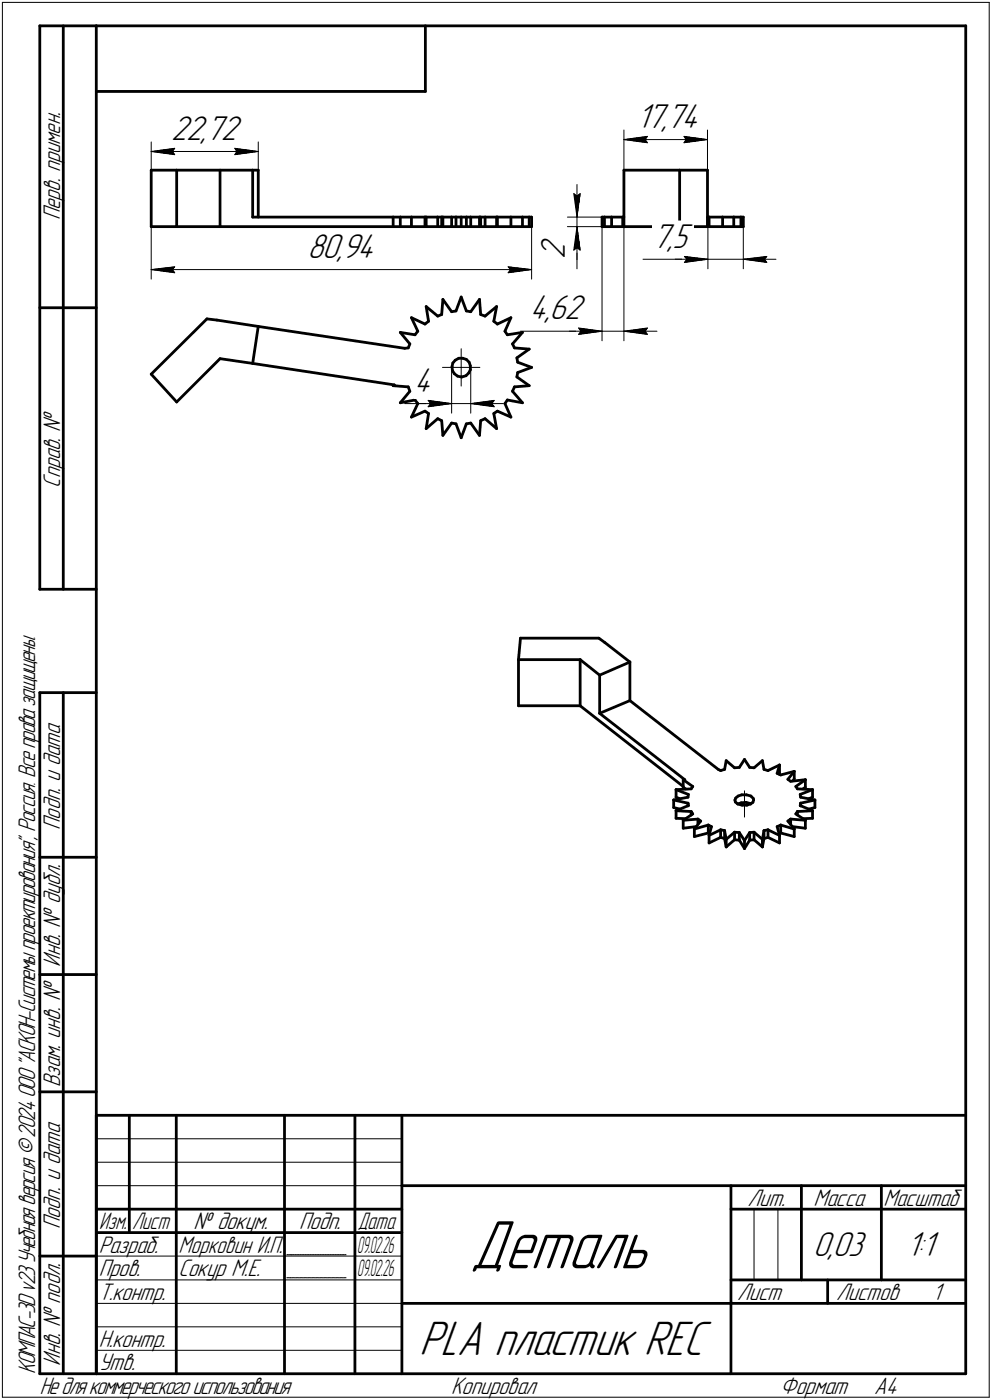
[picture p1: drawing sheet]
<svg xmlns="http://www.w3.org/2000/svg" width="211mm" height="298mm" viewBox="0 0 211 298" stroke-linecap="round" stroke-linejoin="round" font-family="sans-serif">
<g fill="none" stroke="#000" stroke-width=".59">
<path d="M8.5 5.5v120zM8.5 5.5h12zM13.5 5.5v120zM20.5 5.5v287zM20.5 5.5h185zM20.5 19.5h70zM90.5 5.5v14zM205.5 5.5v287zM32.2 36.2v12.1zM32.2 36.2h5.4zM37.6 36.2v12.1zM37.6 36.2h9.2z"/>
<path d="M46.8 36.2v12.1zM46.8 36.2h7zM53.8 36.2h1.1zM53.8 36.2v10zM54.9 36.2v10zM132.8 36.2v12.1zM132.8 36.2h11.8zM144.6 36.2v12.1zM144.6 36.2h5.9zM150.5 36.2v12.1zM32.2 48.3h5.4zM37.6 48.3h9.2z"/>
<path d="M46.8 48.3h36.9zM53.8 46.2h29.9zM83.7 48.3h1.5zM83.7 46.2h1.5zM83.7 46.2v2.1zM85.2 46.2v2.1zM85.2 48.3h2.3zM85.2 46.2h2.3zM87.5 46.2v2.1zM87.5 48.3h2.9zM87.5 46.2h2.9zM90.4 48.3h.3z"/>
<path d="M90.4 46.2h.3zM90.4 46.2v2.1zM90.7 46.2h2.4zM90.7 48.3h2.4zM90.7 46.2v2.1zM93.1 46.2v2.1zM93.1 46.2h.9zM93.1 48.3h.9zM94 48.3h.2zM94 46.2h.2zM94 46.2v2.1zM94.2 46.2v2.1z"/>
<path d="M94.2 48.3h1.9zM94.2 46.2h1.9zM96.1 48.3h.9zM96.1 46.2h.9zM96.1 46.2v2.1zM97 48.3h1.1zM97 46.2v2.1zM97 46.2h1.1zM98.1 46.2v2.1zM98.1 46.2h1.1zM98.1 48.3h1.1zM99.2 46.2h1z"/>
<path d="M99.2 46.2v2.1zM99.2 48.3h1zM100.2 48.3h1.8zM100.2 46.2v2.1zM100.2 46.2h1.8zM102 48.3h.3zM102 46.2v2.1zM102 46.2h.3zM102.3 46.2v2.1zM102.3 46.2h.9zM102.3 48.3h.9zM103.2 46.2h2.5z"/>
<path d="M103.2 46.2v2.1zM103.2 48.3h2.5zM105.7 46.2h.1zM105.7 48.3h.1zM105.7 46.2v2.1zM105.8 46.2v2.1zM105.8 48.3h2.9zM105.8 46.2h2.9zM108.7 48.3h2.5zM108.7 46.2h2.5zM108.7 46.2v2.1zM111.2 46.2h1.4z"/>
<path d="M111.2 46.2v2.1zM111.2 48.3h1.4zM112.6 46.2h.5zM112.6 48.3h.5zM112.6 46.2v2.1zM113.1 46.2v2.1zM128.1 46.2v2.1zM128.1 48.3h.5zM128.1 46.2h.5zM128.6 48.3h1.5zM128.6 46.2v2.1zM128.6 46.2h1.5z"/>
<path d="M130.1 48.3h2.4zM130.1 46.2h2.4zM130.1 46.2v2.1zM132.5 48.3h.3zM132.5 46.2v2.1zM132.5 46.2h.3zM132.8 48.3h11.8zM144.6 48.3h5.9zM150.5 46.2h.1M150.5 48.3h.1M150.6 46.2v2.1zM150.6 48.3h.3z"/>
<path d="M150.6 46.2h.3zM150.9 46.2h2.9zM150.9 48.3h2.9zM150.9 46.2v2.1zM153.8 48.3h2.3zM153.8 46.2v2.1zM153.8 46.2h2.3zM156.1 48.3h1.5zM156.1 46.2h1.5zM156.1 46.2v2.1zM157.6 46.2v2.1zM157.6 48.3h.6z"/>
<path d="M157.6 46.2h.6zM158.2 46.2v2.1zM8.5 65.5h12zM32.2 79.7l11.8-11.8zM32.2 79.7l5.4 5.9zM44 67.9l2.1 .3zM46.1 68.2l8.8 1.3zM46.8 76.4l7 1zM53.8 77.4l30.1 4.6zM54.9 69.5l31.2 4.7zM54.9 69.5l-1.1 7.9zM85.2 70.8l2 2.4z"/>
<path d="M85.2 70.8l3.1 .5zM86.1 74.2l.8-.1zM87.2 73.2l-.3 .9zM87.5 67.6l1.4 2.9zM87.5 67.6l2.9 1.4zM88.9 70.5l-.6 .8zM90.4 69l.8-.6zM90.7 65.3l.5 3.1zM90.7 65.3l2.4 2zM93.1 67.3l.9-.3zM94.2 63.8l1.9 2.6zM94.2 63.8l-.2 3.2z"/>
<path d="M96.1 66.4l.9-.2zM96.2 78.1l.1 .8zM96.3 78.9l.4 .7zM96.4 77.3l-.2 .8zM96.7 79.6l.7 .5zM96.9 76.7l-.5 .6zM96.9 76.7l.7-.4zM97.6 76.3h.9zM98.1 63.2l1.1 3zM98.1 63.2l-1.1 3zM98.5 76.3l.7 .2zM99.2 66.2l1 .2z"/>
<path d="M99.2 76.5l.6 .6zM99.7 79.4l-.6 .6zM99.8 77.1l.3 .8zM100.1 77.9v.8zM100.1 78.7l-.4 .7zM102 63.8l.3 3.2zM102 63.8l-1.8 2.6zM102.3 67l.9 .3zM103.2 67.3l2.5-2zM105.1 68.4l.7 .6zM105.7 65.3l-.6 3.1zM105.8 69l2.9-1.4z"/>
<path d="M107.4 70.5l.5 .8zM107.9 71.3l3.3-.5zM108.7 67.6l-1.3 2.9zM109.1 73.2l.4 .9zM109.5 74.1l3.1 .2zM110 76.2l2.6-1.9zM110 76.2l.2 .9zM110.2 77.1l2.9 1.1zM110.2 79.3l2.9-1.1zM110.2 79.3l-.2 1zM111.2 70.8l-2.1 2.4zM37.6 85.6l9.2-9.2z"/>
<path d="M83.7 82.1l.2-.1zM83.7 82.1l3.2 .3zM85.2 85.8l3.1-.6zM86.9 82.4l.3 .9zM87.2 83.3l-2 2.5zM87.5 88.8l2.9-1.3zM88.3 85.2l.6 .7zM88.9 85.9l-1.4 2.9zM90.4 87.5l.8 .6zM90.7 91.3l2.4-2.1zM91.2 88.1l-.5 3.2zM93.1 89.2l.9 .4z"/>
<path d="M94 89.6l.2 3.1zM96.1 90.1l.9 .2zM96.1 90.1l-1.9 2.6zM97 90.3l1.1 2.9zM97.4 80.1l.7 .2zM98.1 80.3h.2zM98.3 80.3l.8-.3zM99.2 90.3l-1.1 2.9zM99.2 90.3l1-.2zM100.2 90.1l1.8 2.6zM102.3 89.6l.9-.4zM102.3 89.6l-.3 3.1z"/>
<path d="M103.2 89.2l2.5 2.1zM105.1 88.1l.7-.6zM105.1 88.1l.6 3.2zM105.8 87.5l2.9 1.3zM107.4 85.9l1.3 2.9zM107.9 85.2l3.3 .6zM107.9 85.2l-.5 .7zM109.1 83.3l2.1 2.5zM109.5 82.4l3.1-.3zM109.5 82.4l-.4 .9zM110 80.3l2.6 1.8zM8.5 125.5h12z"/>
<path d="M110.7 135.9h16.7zM110.7 135.9l-.4 4.6zM127.4 135.9l1.3 .9zM128.7 136.8l5.3 4.2zM8.5 147.5v145zM8.5 147.5h12zM13.5 147.5v145zM110.3 140.5v9.8zM110.3 150.3h13.1zM110.3 140.5h13.1zM123.4 150.3l22 17.2zM123.4 140.5v9.8z"/>
<path d="M123.4 140.5l4.2 3.3zM127.6 151.9l18.1 14.1zM127.6 143.8l6.4-2.8zM127.6 151.9l6.4-2.7zM127.6 143.8v8.1zM134 149.2l18.8 14.6zM134 141v8.2zM143.3 170.3l3.1-.5zM143.3 170.3v1.7zM143.3 172l1.4 .3zM143.3 170.3l3.1 .7zM143.8 168.1l3.3-.1z"/>
<path d="M143.8 168.1v1.7zM143.8 172.6l3.3 .2zM143.8 174.2l2.1 .1zM143.8 169.8l.9 .3zM143.8 172.6l2.7-1.1zM143.8 168.1l2.7 1.1zM143.8 172.6v1.6zM145.4 167.6l.5 .4zM145.4 166h.3zM145.4 174.7v1.7zM145.4 166l2 1.5zM145.4 166v1.6z"/>
<path d="M145.4 176.4l2.7-.4zM145.4 174.7l2-1.4zM145.4 174.7l3.1-.3zM146.4 171l.1 .5zM146.4 171v.6zM146.5 169.2l-.1 .6zM147.1 172.8v.8zM147.1 172.8l.3 .5zM147.4 167.5l-.3 .5zM147.7 176.5v1.6zM147.7 176.5l3-.8zM147.7 178.1l3-.7z"/>
<path d="M148.5 174.4l.6 .4zM148.5 174.4v1.1zM149.1 174.8l-1.4 1.7zM150.7 175.7l.7 .3zM150.7 175.7v1.7zM150.7 177.4l.3 .1zM150.9 179.5l2.4-1.2zM150.9 177.9v1.6zM150.9 177.9l2.4-1.2zM151.4 176l-.5 1.9zM152.8 163.8l.5 .3zM153.3 176.7v1.6z"/>
<path d="M153.3 176.7l.9 .2zM153.3 178.3l.9 .3zM153.3 164.1l.9-.3zM154.2 176.9l.3 1.8zM154.2 176.9v1.7zM154.2 178.6l.3 1.7zM154.5 178.7l1.8-1.5zM154.5 162l-.3 1.8zM154.5 162l1.8 1.5zM154.5 178.7v1.6zM156.3 177.2v1.6zM156.3 177.2l1 .1z"/>
<path d="M156.3 163.5l1-.1zM156.3 178.8l1 .1zM156.4 170.3l.1 .5zM156.5 170.8l.5 .4zM156.5 169.9l-.1 .4zM156.5 169.9l.6-.4zM157 171.2l.7-.3zM157 171.2l.9 .2zM157.1 169.5l.7-.3zM157.3 177.3v1.6zM157.3 178.9l1.1 1.8zM157.3 177.3l1.1 1.7z"/>
<path d="M157.7 170.9h1zM157.8 169.2h1zM157.9 171.4h1zM158.4 161.7l-1.1 1.7zM158.4 179v1.7zM158.4 161.7l1.1 1.7zM158.7 170.9l1 .2zM158.8 169.2l1 .3zM158.9 171.4l.8-.2zM159.5 163.4l.9 .1zM159.5 178.9l.9-.1zM159.5 177.3l-1.1 1.7z"/>
<path d="M159.5 178.9l-1.1 1.8zM159.5 177.3v1.6zM159.5 177.3l.9-.1zM159.7 171.1l.1 .1zM159.7 171.2l.5-.3zM159.8 169.5l.5 .5zM160.3 170l.1 .3zM160.4 170.3l-.2 .6zM160.4 177.2v1.6zM160.4 178.8l1.8 1.5zM160.4 177.2l1.8 1.5zM160.4 163.5l1.8-1.5z"/>
<path d="M162.2 162l.4 1.8zM162.2 178.7v1.6zM162.6 178.6l.8-.3zM162.6 178.6l-.4 1.7zM162.6 176.9l-.4 1.8zM162.6 176.9v1.7zM162.6 176.9l.8-.2zM162.6 163.8l.8 .3zM163.4 176.7v1.6zM163.4 176.7l2.5 1.2zM163.4 178.3l2.5 1.2zM163.4 164.1l2.5-1.2z"/>
<path d="M165.4 164.7l.7 .3zM165.4 176l.5 1.9zM165.4 176l.7-.3zM165.8 177.5l.3-.1zM165.9 162.9l-.5 1.8zM165.9 164.5l-.1 .3zM165.9 162.9v1.6zM165.9 177.9v1.6zM166.1 175.7v1.7zM166.1 175.7l2.9 .8zM166.1 177.4l2.9 .7zM166.1 165l2.9-.7z"/>
<path d="M167.6 174.8l1.4 1.7zM167.6 165.9l.6 .5zM167.6 174.8l.6-.4zM168.2 174.4l3.2 .3zM168.2 174.4v1.1zM168.2 166.4l3.2-.4zM168.7 176l2.7 .4zM169 164.3v1.6zM169 176.5v1.6zM169 165.9l-.3 .4zM169 164.3l-1.4 1.6zM169.3 167.5l.4 .5z"/>
<path d="M169.3 173.3l2.1 1.4zM169.3 167.5l2.1-1.5zM169.7 172.8v.8zM169.7 172.8l3.2-.2zM169.7 168l3.2 .1zM169.7 172.8l-.4 .5zM170.3 169.2l2.6-1.1zM170.3 169.2v.6zM170.3 171.5l2.6 1.1zM170.3 169.8l3.1 .5zM170.3 171l3.1-.7zM170.3 171v.5z"/>
<path d="M170.3 171v.6zM170.9 168l.5-.4zM170.9 174.3l2-.1zM171.4 166v1.6zM171.4 174.7v1.7zM172 172.3l1.4-.3zM172 170.1l.9-.3zM172.9 172.6v1.6zM172.9 168.1v1.7zM173.4 170.3v1.7zM8.5 182.5h12zM154.5 180.3l1.8-1.5z"/>
<path d="M8.5 207.5h12zM8.5 232.5h12zM20.5 237.5h185zM20.5 237.5v55zM27.5 237.5v25zM37.5 237.5v55zM60.5 237.5v55zM75.5 237.5v55zM85.5 237.5v55zM20.5 257.5h65zM85.5 252.5h120zM155.5 252.5v40z"/>
<path d="M155.5 257.5h15zM170.5 252.5v20zM170.5 257.5h35zM187.5 252.5v20zM8.5 267.5h12zM20.5 262.5h65zM85.5 277.5h70zM155.5 277.5h50zM155.5 272.5h50zM176.1 272.5v5zM8.5 292.5h12zM20.5 292.5h185z"/>
</g>
<g fill="none" stroke="#000" stroke-width=".21">
<path d="M.5 .5v297zM.5 .5h210zM210.5 .5v297zM32.2 30.2v6zM32.2 32.3l5-.7zM32.2 32.3l5 .6zM32.2 32.3h22.7zM36.7 32.3l.5 .6zM37.2 31.6l-.5 .7zM50 32.9l4.9-.6zM50 31.6l.4 .7zM50 31.6l4.9 .7z"/>
<path d="M50.4 32.3l-.4 .6zM54.9 30.2v6zM122.8 39.3v6.9zM132.8 27.7v8.5zM132.8 29.7l5-.7zM132.8 29.7l5 .7zM132.8 29.7h17.7zM137.2 29.7l.6 .7zM137.8 29l-.6 .7zM145.5 30.4l5-.7zM145.5 29l.5 .7zM145.5 29l5 .7z"/>
<path d="M146 29.7l-.5 .7zM150.5 27.7v8.5zM32.2 48.3v11.1zM32.2 57.4l5-.6zM32.2 57.4l5 .7zM32.2 57.4h80.9zM36.7 57.4l.5 .7zM37.2 56.8l-.5 .6zM108.1 58.1l5-.7zM108.1 56.8l.5 .6zM108.1 56.8l5 .6zM108.6 57.4l-.5 .7z"/>
<path d="M113.1 48.3v11.1zM120.7 46.2h7.4zM120.7 48.3h7.4zM122.1 41.2l.7 .5zM122.1 41.2l.7 5zM122.1 53.3l.7-.6zM122.8 48.3v8.9zM122.8 41.7l.6-.5zM122.8 48.3l-.7 5zM122.8 52.7l.6 .6zM122.8 48.3l.6 5zM122.8 48.3v7z"/>
<path d="M122.8 46.2v2.1zM123.4 41.2l-.6 5zM128.1 48.3v24.3zM132.8 48.3v24.3zM136.8 55.2h12.9zM143.7 55.2h6.9zM145.6 54.6l5 .6zM145.6 54.6l.5 .6zM145.6 55.9l5-.7zM146.1 55.2l-.5 .7zM149.7 55.2h.9zM150.6 46.2v11z"/>
<path d="M150.6 55.2h7.6zM158.2 46.2v11zM158.2 55.2l5 .7zM158.2 55.2l5-.6zM158.2 55.2h6.9zM162.6 55.2l.6 .7zM163.2 54.6l-.6 .6zM94.1 78.2h4zM96.1 78.2v9.8zM98.1 78.2h4zM98.1 78.2v4zM98.1 74.3v3.9z"/>
<path d="M100.2 78.2v9.8zM110.7 70.5h16.4zM121.2 70.5h6.9zM123.1 69.8l5 .7zM123.1 69.8l.5 .7zM123.1 71.2l5-.7zM123.6 70.5l-.5 .7zM127.1 70.5h1zM128.1 70.5h4.7zM132.8 70.5l5 .7zM132.8 70.5l5-.7zM132.8 70.5h7z"/>
<path d="M137.2 70.5l.6 .7zM137.8 69.8l-.6 .7zM86.1 85.9h9.1zM89.2 85.9h6.9zM91.1 85.3l5 .6zM91.1 85.3l.5 .6zM91.1 86.6l5-.7zM91.6 85.9l-.5 .7zM95.2 85.9h.9zM96.1 85.9h4.1zM100.2 85.9l5 .7zM100.2 85.9l5-.6z"/>
<path d="M100.2 85.9h6.9zM104.6 85.9l.6 .7zM105.2 85.3l-.6 .6zM158.4 168.4v5.6zM20.5 247.5h65zM20.5 252.5h65zM20.5 242.5h65zM160.4 257.5v15zM165.5 257.5v15zM20.5 267.5h65zM20.5 272.5h65zM20.5 277.5h65z"/>
<path d="M.5 297.5h210zM20.5 282.5h65zM20.5 287.5h65z"/>
</g>
<g fill="#fff" stroke="#fff" stroke-width=".21">
<path d="M65.4 49.3h15.6zM65.4 49.4h15.6zM65.4 49.4h15.6zM65.4 49.5h15.6zM65.4 49.6h15.6zM65.4 49.7h15.6zM65.4 49.8h15.6zM65.4 49.9h15.6zM65.4 50h15.6zM65.4 50h15.6zM65.4 50.1h15.6zM65.4 50.2h15.6zM65.4 50.3h15.6zM65.4 50.4h15.6zM65.4 50.5h15.6zM65.4 50.5h15.6zM65.4 50.6h15.6zM65.4 50.7h15.6zM65.4 50.8h15.6zM65.4 50.9h15.6zM65.4 51h15.6zM65.4 51.1h15.6zM65.4 51.1h15.6zM65.4 51.2h15.6zM65.4 51.3h15.6zM65.4 51.4h15.6zM65.4 51.5h15.6zM65.4 51.6h15.6zM65.4 51.6h15.6zM65.4 51.7h15.6zM65.4 51.8h15.6zM65.4 51.9h15.6zM65.4 52h15.6zM65.4 52.1h15.6zM65.4 52.2h15.6zM65.4 52.2h15.6zM65.4 52.3h15.6zM65.4 52.4h15.6zM65.4 52.5h15.6zM65.4 52.6h15.6zM65.4 52.7h15.6zM65.4 52.7h15.6zM65.4 52.8h15.6zM65.4 52.9h15.6zM65.4 53h15.6zM65.4 53.1h15.6zM65.4 53.2h15.6zM65.4 53.3h15.6zM65.4 53.3h15.6zM65.4 53.4h15.6zM65.4 53.5h15.6zM65.4 53.6h15.6zM65.4 53.7h15.6zM65.4 53.8h15.6zM65.4 53.8h15.6zM65.4 53.9h15.6zM65.4 54h15.6zM65.4 54.1h15.6zM65.4 54.2h15.6zM65.4 54.3h15.6zM65.4 54.4h15.6zM65.4 54.4h15.6zM65.4 54.5h15.6zM65.4 54.6h15.6zM65.4 54.7h15.6zM65.4 54.8h15.6zM65.4 54.9h15.6zM65.4 54.9h15.6zM65.4 55h15.6zM65.4 55.1h15.6zM65.4 55.2h15.6zM65.4 55.3h15.6zM65.4 55.4h15.6zM65.4 55.5h15.6zM65.4 55.5h15.6zM65.4 55.6h15.6zM65.4 55.7h15.6zM65.4 55.8h15.6zM65.4 55.9h15.6zM65.4 56h15.6zM65.4 56h15.6zM65.4 56.1h15.6zM65.4 56.2h15.6zM65.4 56.3h15.6zM65.4 56.4h15.6z"/>
<path d="M37.1 56.3h.6zM36.5 56.4h1.2zM35.8 56.5h1.9zM35.2 56.6h2.5zM34.6 56.6h3.1zM34 56.7h3.7zM33.8 56.8h3.9zM33.5 56.9h4.2zM33.4 57h4.3zM33.1 57.1h4.6zM32.9 57.1h4.8zM32.7 57.2h5zM32.4 57.3h5.3zM32.2 57.4h5.5zM32.4 57.5h5.3zM32.6 57.6h5.1zM32.8 57.7h4.9zM33 57.7h4.7zM33.2 57.8h4.5zM33.4 57.9h4.3zM33.6 58h4.1zM33.8 58.1h3.9zM34 58.2h3.7zM34.6 58.3h3.1zM35.2 58.3h2.5zM35.8 58.4h1.9zM36.5 58.5h1.2zM37.1 58.6h.6z"/>
<path d="M107.6 56.3h.7zM107.6 56.4h1.3zM107.6 56.5h1.9zM107.6 56.6h2.6zM107.6 56.6h3.1zM107.6 56.7h3.7zM107.6 56.8h4zM107.6 56.9h4.2zM107.6 57h4.4zM107.6 57.1h4.7zM107.6 57.1h4.9zM107.6 57.2h5.1zM107.6 57.3h5.3zM107.6 57.4h5.5zM107.6 57.5h5.3zM107.6 57.6h5.2zM107.6 57.7h4.9zM107.6 57.7h4.8zM107.6 57.8h4.6zM107.6 57.9h4.3zM107.6 58h4.2zM107.6 58.1h4zM107.6 58.2h3.7zM107.6 58.3h3.1zM107.6 58.3h2.6zM107.6 58.4h1.9zM107.6 58.5h1.3zM107.6 58.6h.7z"/>
<path d="M36.4 24.1h15.6zM36.4 24.2h15.6zM36.4 24.3h15.6zM36.4 24.4h15.6zM36.4 24.5h15.6zM36.4 24.6h15.6zM36.4 24.6h15.6zM36.4 24.7h15.6zM36.4 24.8h15.6zM36.4 24.9h15.6zM36.4 25h15.6zM36.4 25.1h15.6zM36.4 25.1h15.6zM36.4 25.2h15.6zM36.4 25.3h15.6zM36.4 25.4h15.6zM36.4 25.5h15.6zM36.4 25.6h15.6zM36.4 25.7h15.6zM36.4 25.7h15.6zM36.4 25.8h15.6zM36.4 25.9h15.6zM36.4 26h15.6zM36.4 26.1h15.6zM36.4 26.2h15.6zM36.4 26.2h15.6zM36.4 26.3h15.6zM36.4 26.4h15.6zM36.4 26.5h15.6zM36.4 26.6h15.6zM36.4 26.7h15.6zM36.4 26.8h15.6zM36.4 26.8h15.6zM36.4 26.9h15.6zM36.4 27h15.6zM36.4 27.1h15.6zM36.4 27.2h15.6zM36.4 27.3h15.6zM36.4 27.3h15.6zM36.4 27.4h15.6zM36.4 27.5h15.6zM36.4 27.6h15.6zM36.4 27.7h15.6zM36.4 27.8h15.6zM36.4 27.9h15.6zM36.4 27.9h15.6zM36.4 28h15.6zM36.4 28.1h15.6zM36.4 28.2h15.6zM36.4 28.3h15.6zM36.4 28.4h15.6zM36.4 28.4h15.6zM36.4 28.5h15.6zM36.4 28.6h15.6zM36.4 28.7h15.6zM36.4 28.8h15.6zM36.4 28.9h15.6zM36.4 29h15.6zM36.4 29h15.6zM36.4 29.1h15.6zM36.4 29.2h15.6zM36.4 29.3h15.6zM36.4 29.4h15.6zM36.4 29.5h15.6zM36.4 29.5h15.6zM36.4 29.6h15.6zM36.4 29.7h15.6zM36.4 29.8h15.6zM36.4 29.9h15.6zM36.4 30h15.6zM36.4 30.1h15.6zM36.4 30.1h15.6zM36.4 30.2h15.6zM36.4 30.3h15.6zM36.4 30.4h15.6zM36.4 30.5h15.6zM36.4 30.6h15.6zM36.4 30.6h15.6zM36.4 30.7h15.6zM36.4 30.8h15.6zM36.4 30.9h15.6zM36.4 31h15.6zM36.4 31.1h15.6zM36.4 31.2h15.6z"/>
<path d="M37.1 31.1h.6zM36.5 31.2h1.2zM35.8 31.2h1.9zM35.2 31.3h2.5zM34.6 31.4h3.1zM34 31.5h3.7zM33.8 31.6h3.9zM33.6 31.7h4.1zM33.4 31.7h4.3zM33.2 31.8h4.5zM33 31.9h4.7zM32.8 32h4.9zM32.6 32.1h5.1zM32.4 32.2h5.3zM32.2 32.3h5.5zM32.4 32.3h5.3zM32.6 32.4h5.1zM32.8 32.5h4.9zM33 32.6h4.7zM33.2 32.7h4.5zM33.4 32.8h4.3zM33.6 32.9h4.1zM33.8 32.9h3.9zM34 33h3.7zM34.7 33.1h3zM35.5 33.2h2.2zM36.2 33.3h1.5zM37 33.4h.7z"/>
<path d="M49.4 31.1h.7zM49.4 31.2h1.3zM49.4 31.2h1.9zM49.4 31.3h2.6zM49.4 31.4h3.2zM49.4 31.5h3.8zM49.4 31.6h4zM49.4 31.7h4.2zM49.4 31.7h4.4zM49.4 31.8h4.6zM49.4 31.9h4.8zM49.4 32h5zM49.4 32.1h5.2zM49.4 32.2h5.4zM49.4 32.3h5.5zM49.4 32.3h5.4zM49.4 32.4h5.2zM49.4 32.5h5zM49.4 32.6h4.8zM49.4 32.7h4.6zM49.4 32.8h4.4zM49.4 32.9h4.2zM49.4 32.9h4zM49.4 33h3.8zM49.4 33.1h3.1zM49.4 33.2h2.3zM49.4 33.3h1.6zM49.4 33.4h.8z"/>
<path d="M88.1 77.8h5zM88.1 77.9h5zM88.1 78h5zM88.1 78.1h5zM88.1 78.1h5zM88.1 78.2h5zM88.1 78.3h5zM88.1 78.4h5zM88.1 78.5h5zM88.1 78.6h5zM88.1 78.7h5zM88.1 78.7h5zM88.1 78.8h5zM88.1 78.9h5zM88.1 79h5zM88.1 79.1h5zM88.1 79.2h5zM88.1 79.2h5zM88.1 79.3h5zM88.1 79.4h5zM88.1 79.5h5zM88.1 79.6h5zM88.1 79.7h5zM88.1 79.8h5zM88.1 79.8h5zM88.1 79.9h5zM88.1 80h5zM88.1 80.1h5zM88.1 80.2h5zM88.1 80.3h5zM88.1 80.3h5zM88.1 80.4h5zM88.1 80.5h5zM88.1 80.6h5zM88.1 80.7h5zM88.1 80.8h5zM88.1 80.9h5zM88.1 80.9h5zM88.1 81h5zM88.1 81.1h5zM88.1 81.2h5zM88.1 81.3h5zM88.1 81.4h5zM88.1 81.4h5zM88.1 81.5h5zM88.1 81.6h5zM88.1 81.7h5zM88.1 81.8h5zM88.1 81.9h5zM88.1 82h5zM88.1 82h5zM88.1 82.1h5zM88.1 82.2h5zM88.1 82.3h5zM88.1 82.4h5zM88.1 82.5h5zM88.1 82.5h5zM88.1 82.6h5zM88.1 82.7h5zM88.1 82.8h5zM88.1 82.9h5zM88.1 83h5zM88.1 83.1h5zM88.1 83.1h5zM88.1 83.2h5zM88.1 83.3h5zM88.1 83.4h5zM88.1 83.5h5zM88.1 83.6h5zM88.1 83.7h5zM88.1 83.7h5zM88.1 83.8h5zM88.1 83.9h5zM88.1 84h5zM88.1 84.1h5zM88.1 84.2h5zM88.1 84.2h5zM88.1 84.3h5zM88.1 84.4h5zM88.1 84.5h5zM88.1 84.6h5zM88.1 84.7h5zM88.1 84.8h5zM88.1 84.8h5z"/>
<path d="M90.7 84.8h.7zM90.7 84.9h1.5zM90.7 85h2.2zM90.7 85.1h2.9zM90.7 85.2h3.6zM90.7 85.3h3.9zM90.7 85.3h4zM90.7 85.4h4.2zM90.7 85.5h4.5zM90.7 85.6h4.6zM90.7 85.7h4.8zM90.7 85.8h5.1zM90.7 85.9h5.2zM90.7 85.9h5.4zM90.7 86h5.2zM90.7 86.1h5.1zM90.7 86.2h4.8zM90.7 86.3h4.6zM90.7 86.4h4.5zM90.7 86.4h4.2zM90.7 86.5h4zM90.7 86.6h3.9zM90.7 86.7h3.6zM90.7 86.8h3zM90.7 86.9h2.4zM90.7 87h1.8zM90.7 87h1.2zM90.7 87.1h.7z"/>
<path d="M105 84.8h.7zM104.2 84.9h1.5zM103.5 85h2.2zM102.7 85.1h3zM101.9 85.2h3.8zM101.8 85.3h3.9zM101.6 85.3h4.1zM101.3 85.4h4.4zM101.2 85.5h4.5zM101 85.6h4.7zM100.8 85.7h4.9zM100.6 85.8h5.1zM100.4 85.9h5.3zM100.2 85.9h5.5zM100.4 86h5.3zM100.6 86.1h5.1zM100.8 86.2h4.9zM101 86.3h4.7zM101.2 86.4h4.5zM101.3 86.4h4.4zM101.6 86.5h4.1zM101.8 86.6h3.9zM101.9 86.7h3.8zM102.6 86.8h3.1zM103.2 86.9h2.5zM103.8 87h1.9zM104.5 87h1.2zM105.1 87.1h.6z"/>
<path d="M135.5 21.6h14.5zM135.5 21.7h14.5zM135.5 21.8h14.5zM135.5 21.8h14.5zM135.5 21.9h14.5zM135.5 22h14.5zM135.5 22.1h14.5zM135.5 22.2h14.5zM135.5 22.3h14.5zM135.5 22.4h14.5zM135.5 22.4h14.5zM135.5 22.5h14.5zM135.5 22.6h14.5zM135.5 22.7h14.5zM135.5 22.8h14.5zM135.5 22.9h14.5zM135.5 22.9h14.5zM135.5 23h14.5zM135.5 23.1h14.5zM135.5 23.2h14.5zM135.5 23.3h14.5zM135.5 23.4h14.5zM135.5 23.5h14.5zM135.5 23.5h14.5zM135.5 23.6h14.5zM135.5 23.7h14.5zM135.5 23.8h14.5zM135.5 23.9h14.5zM135.5 24h14.5zM135.5 24h14.5zM135.5 24.1h14.5zM135.5 24.2h14.5zM135.5 24.3h14.5zM135.5 24.4h14.5zM135.5 24.5h14.5zM135.5 24.6h14.5zM135.5 24.6h14.5zM135.5 24.7h14.5zM135.5 24.8h14.5zM135.5 24.9h14.5zM135.5 25h14.5zM135.5 25.1h14.5zM135.5 25.1h14.5zM135.5 25.2h14.5zM135.5 25.3h14.5zM135.5 25.4h14.5zM135.5 25.5h14.5zM135.5 25.6h14.5zM135.5 25.7h14.5zM135.5 25.7h14.5zM135.5 25.8h14.5zM135.5 25.9h14.5zM135.5 26h14.5zM135.5 26.1h14.5zM135.5 26.2h14.5zM135.5 26.2h14.5zM135.5 26.3h14.5zM135.5 26.4h14.5zM135.5 26.5h14.5zM135.5 26.6h14.5zM135.5 26.7h14.5zM135.5 26.8h14.5zM135.5 26.8h14.5zM135.5 26.9h14.5zM135.5 27h14.5zM135.5 27.1h14.5zM135.5 27.2h14.5zM135.5 27.3h14.5zM135.5 27.3h14.5zM135.5 27.4h14.5zM135.5 27.5h14.5zM135.5 27.6h14.5zM135.5 27.7h14.5zM135.5 27.8h14.5zM135.5 27.9h14.5zM135.5 27.9h14.5zM135.5 28h14.5zM135.5 28.1h14.5zM135.5 28.2h14.5zM135.5 28.3h14.5zM135.5 28.4h14.5zM135.5 28.4h14.5zM135.5 28.5h14.5zM135.5 28.6h14.5z"/>
<path d="M137.6 28.6h.7zM136.8 28.7h1.5zM136.1 28.8h2.2zM135.3 28.9h3zM134.5 29h3.8zM134.4 29h3.9zM134.2 29.1h4.1zM133.9 29.2h4.4zM133.8 29.3h4.5zM133.6 29.4h4.7zM133.3 29.5h5zM133.2 29.5h5.1zM133 29.6h5.3zM132.8 29.7h5.5zM133 29.8h5.3zM133.2 29.9h5.1zM133.3 30h5zM133.6 30.1h4.7zM133.8 30.1h4.5zM133.9 30.2h4.4zM134.2 30.3h4.1zM134.4 30.4h3.9zM134.5 30.5h3.8zM135.2 30.6h3.1zM135.8 30.6h2.5zM136.4 30.7h1.9zM137.1 30.8h1.2zM137.7 30.9h.6z"/>
<path d="M145 28.6h.8zM145 28.7h1.6zM145 28.8h2.2zM145 28.9h3zM145 29h3.7zM145 29h3.9zM145 29.1h4.1zM145 29.2h4.4zM145 29.3h4.5zM145 29.4h4.8zM145 29.5h4.9zM145 29.5h5.2zM145 29.6h5.4zM145 29.7h5.5zM145 29.8h5.4zM145 29.9h5.2zM145 30h4.9zM145 30.1h4.8zM145 30.1h4.5zM145 30.2h4.4zM145 30.3h4.1zM145 30.4h3.9zM145 30.5h3.7zM145 30.6h3.1zM145 30.6h2.5zM145 30.7h1.9zM145 30.8h1.3zM145 30.9h.7z"/>
<path d="M114.6 50.2h7.2zM114.6 50.3h7.2zM114.6 50.4h7.2zM114.6 50.5h7.2zM114.6 50.5h7.2zM114.6 50.6h7.2zM114.6 50.7h7.2zM114.6 50.8h7.2zM114.6 50.9h7.2zM114.6 51h7.2zM114.6 51.1h7.2zM114.6 51.1h7.2zM114.6 51.2h7.2zM114.6 51.3h7.2zM114.6 51.4h7.2zM114.6 51.5h7.2zM114.6 51.6h7.2zM114.6 51.6h7.2zM114.6 51.7h7.2zM114.6 51.8h7.2zM114.6 51.9h7.2zM114.6 52h7.2zM114.6 52.1h7.2zM114.6 52.2h7.2zM114.6 52.2h7.2zM114.6 52.3h7.2zM114.6 52.4h7.2zM114.6 52.5h7.2zM114.6 52.6h7.2zM114.6 52.7h7.2zM114.6 52.7h7.2zM114.6 52.8h7.2zM114.6 52.9h7.2zM114.6 53h7.2zM114.6 53.1h7.2zM114.6 53.2h7.2zM114.6 53.3h7.2zM114.6 53.3h7.2zM114.6 53.4h7.2zM114.6 53.5h7.2zM114.6 53.6h7.2zM114.6 53.7h7.2zM114.6 53.8h7.2zM114.6 53.8h7.2zM114.6 53.9h7.2zM114.6 54h7.2zM114.6 54.1h7.2zM114.6 54.2h7.2zM114.6 54.3h7.2zM114.6 54.4h7.2zM114.6 54.4h7.2zM114.6 54.5h7.2zM114.6 54.6h7.2zM114.6 54.7h7.2zM114.6 54.8h7.2zM114.6 54.9h7.2zM114.6 54.9h7.2zM114.6 55h7.2zM114.6 55.1h7.2z"/>
<path d="M121.5 40.7h2.5zM121.6 40.8h2.4zM121.6 40.9h2.4zM121.6 41h2.4zM121.6 41.1h2.4zM121.6 41.1h2.4zM121.6 41.2h2.4zM121.6 41.3h2.4zM121.7 41.4h2.3zM121.7 41.5h2.2zM121.7 41.6h2.2zM121.7 41.7h2.2zM121.7 41.7h2.2zM121.7 41.8h2.2zM121.7 41.9h2.2zM121.8 42h2.1zM121.8 42.1h2.1zM121.8 42.2h2.1zM121.8 42.2h2zM121.8 42.3h2zM121.8 42.4h2zM121.8 42.5h2zM121.8 42.6h2zM121.8 42.7h2zM121.8 42.8h2zM121.8 42.8h2zM121.8 42.9h2zM121.8 43h1.9zM121.8 43.1h1.9zM121.8 43.2h1.9zM121.9 43.3h1.8zM121.9 43.3h1.8zM121.9 43.4h1.8zM121.9 43.5h1.8zM121.9 43.6h1.8zM121.9 43.7h1.8zM121.9 43.8h1.7zM122 43.9h1.6zM122 43.9h1.6zM122 44h1.6zM122 44.1h1.6zM122 44.2h1.6zM122 44.3h1.6zM122 44.4h1.6zM122 44.4h1.5zM122.1 44.5h1.4zM122.1 44.6h1.4zM122.2 44.7h1.2zM122.2 44.8h1.2zM122.3 44.9h1.1zM122.3 45h1.1zM122.3 45h1zM122.3 45.1h1zM122.3 45.2h1zM122.4 45.3h.8zM122.4 45.4h.8zM122.5 45.5h.6zM122.5 45.6h.6zM122.5 45.6h.5zM122.6 45.7h.4zM122.6 45.8h.4zM122.7 45.9h.2zM122.7 46h.2z"/>
<path d="M122.7 48.5h.2zM122.7 48.6h.2zM122.6 48.7h.4zM122.6 48.8h.4zM122.5 48.9h.5zM122.5 48.9h.6zM122.5 49h.6zM122.4 49.1h.8zM122.4 49.2h.8zM122.3 49.3h1zM122.3 49.4h1zM122.3 49.4h1zM122.3 49.5h1.1zM122.3 49.6h1.1zM122.2 49.7h1.2zM122.2 49.8h1.2zM122.1 49.9h1.4zM122.1 50h1.4zM122 50h1.5zM122 50.1h1.6zM122 50.2h1.6zM122 50.3h1.6zM122 50.4h1.6zM122 50.5h1.6zM122 50.5h1.6zM122 50.6h1.6zM121.9 50.7h1.7zM121.9 50.8h1.8zM121.9 50.9h1.8zM121.9 51h1.8zM121.9 51.1h1.8zM121.9 51.1h1.8zM121.9 51.2h1.8zM121.8 51.3h1.9zM121.8 51.4h1.9zM121.8 51.5h1.9zM121.8 51.6h2zM121.8 51.6h2zM121.8 51.7h2zM121.8 51.8h2zM121.8 51.9h2zM121.8 52h2zM121.8 52.1h2zM121.8 52.2h2zM121.8 52.2h2zM121.8 52.3h2.1zM121.8 52.4h2.1zM121.8 52.5h2.1zM121.7 52.6h2.2zM121.7 52.7h2.2zM121.7 52.7h2.2zM121.7 52.8h2.2zM121.7 52.9h2.2zM121.7 53h2.2zM121.7 53.1h2.3zM121.6 53.2h2.4zM121.6 53.3h2.4zM121.6 53.3h2.4zM121.6 53.4h2.4zM121.6 53.5h2.4zM121.6 53.6h2.4zM121.6 53.7h2.4z"/>
<path d="M138.9 47.1h8.8zM138.9 47.2h8.8zM138.9 47.2h8.8zM138.9 47.3h8.8zM138.9 47.4h8.8zM138.9 47.5h8.8zM138.9 47.6h8.8zM138.9 47.7h8.8zM138.9 47.8h8.8zM138.9 47.8h8.8zM138.9 47.9h8.8zM138.9 48h8.8zM138.9 48.1h8.8zM138.9 48.2h8.8zM138.9 48.3h8.8zM138.9 48.3h8.8zM138.9 48.4h8.8zM138.9 48.5h8.8zM138.9 48.6h8.8zM138.9 48.7h8.8zM138.9 48.8h8.8zM138.9 48.9h8.8zM138.9 48.9h8.8zM138.9 49h8.8zM138.9 49.1h8.8zM138.9 49.2h8.8zM138.9 49.3h8.8zM138.9 49.4h8.8zM138.9 49.4h8.8zM138.9 49.5h8.8zM138.9 49.6h8.8zM138.9 49.7h8.8zM138.9 49.8h8.8zM138.9 49.9h8.8zM138.9 50h8.8zM138.9 50h8.8zM138.9 50.1h8.8zM138.9 50.2h8.8zM138.9 50.3h8.8zM138.9 50.4h8.8zM138.9 50.5h8.8zM138.9 50.5h8.8zM138.9 50.6h8.8zM138.9 50.7h8.8zM138.9 50.8h8.8zM138.9 50.9h8.8zM138.9 51h8.8zM138.9 51.1h8.8zM138.9 51.1h8.8zM138.9 51.2h8.8zM138.9 51.3h8.8zM138.9 51.4h8.8zM138.9 51.5h8.8zM138.9 51.6h8.8zM138.9 51.6h8.8zM138.9 51.7h8.8zM138.9 51.8h8.8zM138.9 51.9h8.8zM138.9 52h8.8zM138.9 52.1h8.8zM138.9 52.2h8.8zM138.9 52.2h8.8zM138.9 52.3h8.8zM138.9 52.4h8.8zM138.9 52.5h8.8zM138.9 52.6h8.8zM138.9 52.7h8.8zM138.9 52.7h8.8zM138.9 52.8h8.8zM138.9 52.9h8.8zM138.9 53h8.8zM138.9 53.1h8.8zM138.9 53.2h8.8zM138.9 53.3h8.8zM138.9 53.3h8.8zM138.9 53.4h8.8zM138.9 53.5h8.8zM138.9 53.6h8.8zM138.9 53.7h8.8zM138.9 53.8h8.8zM138.9 53.8h8.8zM138.9 53.9h8.8zM138.9 54h8.8zM138.9 54.1h8.8zM138.9 54.2h8.8z"/>
<path d="M145.1 54.1h.7zM145.1 54.2h1.3zM145.1 54.3h1.9zM145.1 54.4h2.6zM145.1 54.4h3.2zM145.1 54.5h3.7zM145.1 54.6h4zM145.1 54.7h4.3zM145.1 54.8h4.4zM145.1 54.9h4.7zM145.1 54.9h4.9zM145.1 55h5.1zM145.1 55.1h5.4zM145.1 55.2h5.5zM145.1 55.3h5.4zM145.1 55.4h5.2zM145.1 55.5h4.9zM145.1 55.5h4.8zM145.1 55.6h4.6zM145.1 55.7h4.3zM145.1 55.8h4.2zM145.1 55.9h4zM145.1 56h3.7zM145.1 56h3.2zM145.1 56.1h2.6zM145.1 56.2h1.9zM145.1 56.3h1.3zM145.1 56.4h.7z"/>
<path d="M163.1 54.1h.6zM162.5 54.2h1.2zM161.8 54.3h1.9zM161.2 54.4h2.5zM160.6 54.4h3.1zM159.9 54.5h3.8zM159.8 54.6h3.9zM159.5 54.7h4.2zM159.3 54.8h4.4zM159.1 54.9h4.6zM158.8 54.9h4.9zM158.7 55h5zM158.4 55.1h5.3zM158.2 55.2h5.5zM158.4 55.3h5.3zM158.6 55.4h5.1zM158.7 55.5h5zM159 55.5h4.7zM159.2 55.6h4.5zM159.3 55.7h4.4zM159.6 55.8h4.1zM159.8 55.9h3.9zM159.9 56h3.8zM160.6 56h3.1zM161.2 56.1h2.5zM161.8 56.2h1.9zM162.5 56.3h1.2zM163.1 56.4h.6z"/>
<path d="M112.7 62.4h12.4zM112.7 62.5h12.4zM112.7 62.6h12.4zM112.7 62.7h12.4zM112.7 62.7h12.4zM112.7 62.8h12.4zM112.7 62.9h12.4zM112.7 63h12.4zM112.7 63.1h12.4zM112.7 63.2h12.4zM112.7 63.2h12.4zM112.7 63.3h12.4zM112.7 63.4h12.4zM112.7 63.5h12.4zM112.7 63.6h12.4zM112.7 63.7h12.4zM112.7 63.8h12.4zM112.7 63.8h12.4zM112.7 63.9h12.4zM112.7 64h12.4zM112.7 64.1h12.4zM112.7 64.2h12.4zM112.7 64.3h12.4zM112.7 64.3h12.4zM112.7 64.4h12.4zM112.7 64.5h12.4zM112.7 64.6h12.4zM112.7 64.7h12.4zM112.7 64.8h12.4zM112.7 64.9h12.4zM112.7 64.9h12.4zM112.7 65h12.4zM112.7 65.1h12.4zM112.7 65.2h12.4zM112.7 65.3h12.4zM112.7 65.4h12.4zM112.7 65.4h12.4zM112.7 65.5h12.4zM112.7 65.6h12.4zM112.7 65.7h12.4zM112.7 65.8h12.4zM112.7 65.9h12.4zM112.7 66h12.4zM112.7 66h12.4zM112.7 66.1h12.4zM112.7 66.2h12.4zM112.7 66.3h12.4zM112.7 66.4h12.4zM112.7 66.5h12.4zM112.7 66.5h12.4zM112.7 66.6h12.4zM112.7 66.7h12.4zM112.7 66.8h12.4zM112.7 66.9h12.4zM112.7 67h12.4zM112.7 67.1h12.4zM112.7 67.1h12.4zM112.7 67.2h12.4zM112.7 67.3h12.4zM112.7 67.4h12.4zM112.7 67.5h12.4zM112.7 67.6h12.4zM112.7 67.6h12.4zM112.7 67.7h12.4zM112.7 67.8h12.4zM112.7 67.9h12.4zM112.7 68h12.4zM112.7 68.1h12.4zM112.7 68.2h12.4zM112.7 68.2h12.4zM112.7 68.3h12.4zM112.7 68.4h12.4zM112.7 68.5h12.4zM112.7 68.6h12.4zM112.7 68.7h12.4zM112.7 68.7h12.4zM112.7 68.8h12.4zM112.7 68.9h12.4zM112.7 69h12.4zM112.7 69.1h12.4zM112.7 69.2h12.4zM112.7 69.3h12.4zM112.7 69.3h12.4zM112.7 69.4h12.4z"/>
<path d="M122.6 69.4h.8zM122.6 69.5h1.5zM122.6 69.6h2.3zM122.6 69.7h3zM122.6 69.8h3.7zM122.6 69.8h4zM122.6 69.9h4.1zM122.6 70h4.3zM122.6 70.1h4.6zM122.6 70.2h4.7zM122.6 70.3h4.9zM122.6 70.4h5.2zM122.6 70.4h5.3zM122.6 70.5h5.5zM122.6 70.6h5.3zM122.6 70.7h5.2zM122.6 70.8h4.9zM122.6 70.9h4.7zM122.6 71h4.6zM122.6 71h4.3zM122.6 71.1h4.1zM122.6 71.2h4zM122.6 71.3h3.7zM122.6 71.4h3.1zM122.6 71.5h2.5zM122.6 71.5h1.9zM122.6 71.6h1.3zM122.6 71.7h.7z"/>
<path d="M137.6 69.4h.7zM136.8 69.5h1.5zM136.1 69.6h2.2zM135.3 69.7h3zM134.5 69.8h3.8zM134.4 69.8h3.9zM134.2 69.9h4.1zM133.9 70h4.4zM133.8 70.1h4.5zM133.6 70.2h4.7zM133.3 70.3h5zM133.2 70.4h5.1zM133 70.4h5.3zM132.8 70.5h5.5zM133 70.6h5.3zM133.2 70.7h5.1zM133.3 70.8h5zM133.6 70.9h4.7zM133.8 71h4.5zM133.9 71h4.4zM134.2 71.1h4.1zM134.4 71.2h3.9zM134.5 71.3h3.8zM135.2 71.4h3.1zM135.8 71.5h2.5zM136.4 71.5h1.9zM137.1 71.6h1.2zM137.7 71.7h.6z"/>
</g>
<g fill="#000" stroke="#000" stroke-width=".21">
<path d="M32.2 32.3h4.5zM32.9 32.3h3.8zM33.4 32.4h3.4zM34.1 32.5h2.8zM34.7 32.6h2.2zM35.3 32.7h1.7zM36 32.8h1.1zM36.6 32.9h.6z"/>
<path d="M36.6 31.7h.6zM36 31.7h1.1zM35.3 31.8h1.7zM34.7 31.9h2.2zM34.1 32h2.8zM33.4 32.1h3.4zM32.9 32.2h3.8z"/>
<path d="M50 31.7h.6zM50.1 31.7h1.1zM50.1 31.8h1.8zM50.2 31.9h2.3zM50.3 32h2.8zM50.3 32.1h3.5zM50.4 32.2h4z"/>
<path d="M50.4 32.3h4.5zM50.4 32.3h4zM50.3 32.4h3.5zM50.3 32.5h2.8zM50.2 32.6h2.3zM50.1 32.7h1.8zM50.1 32.8h1.1zM50 32.9h.6z"/>
<path d="M132.8 29.7h4.4zM133.4 29.8h3.9zM134 29.9h3.4zM134.7 30h2.8zM135.3 30.1h2.2zM135.9 30.1h1.7zM136.6 30.2h1.1zM137.2 30.3h.6z"/>
<path d="M137.2 29.1h.6zM136.6 29.2h1.1zM135.9 29.3h1.7zM135.3 29.4h2.2zM134.7 29.5h2.8zM134 29.5h3.4zM133.4 29.6h3.9z"/>
<path d="M145.6 29.1h.6zM145.7 29.2h1.1zM145.7 29.3h1.8zM145.8 29.4h2.3zM145.9 29.5h2.8zM145.9 29.5h3.5zM146 29.6h3.9z"/>
<path d="M146 29.7h4.5zM146 29.8h3.9zM145.9 29.9h3.5zM145.9 30h2.8zM145.8 30.1h2.3zM145.7 30.1h1.8zM145.7 30.2h1.1zM145.6 30.3h.6z"/>
<path d="M32.2 57.4h4.5zM32.9 57.5h3.8zM33.4 57.6h3.4zM34.1 57.7h2.8zM34.7 57.7h2.2zM35.3 57.8h1.7zM36 57.9h1.1zM36.6 58h.6z"/>
<path d="M36.5 56.9h.7zM35.8 57h1.3zM35.1 57.1h1.9zM34.4 57.1h2.5zM33.6 57.2h3.2zM32.9 57.3h3.8z"/>
<path d="M108.2 56.9h.7zM108.3 57h1.3zM108.4 57.1h1.9zM108.5 57.1h2.5zM108.5 57.2h3.3zM108.6 57.3h3.8z"/>
<path d="M108.6 57.4h4.5zM108.6 57.5h3.9zM108.5 57.6h3.4zM108.5 57.7h2.8zM108.4 57.7h2.3zM108.4 57.8h1.7zM108.3 57.9h1.1zM108.2 58h.6z"/>
<path d="M122.2 41.4h.1zM122.2 41.5h.2zM122.2 41.6h.4zM122.2 41.7h.5zM122.2 41.7h.6zM122.2 41.8h.6zM122.3 41.9h.5zM122.3 42h.5zM122.3 42.1h.5zM122.3 42.2h.5zM122.3 42.2h.5zM122.3 42.3h.5zM122.3 42.4h.5zM122.3 42.5h.5zM122.3 42.6h.5zM122.3 42.7h.5zM122.3 42.8h.5zM122.3 42.8h.5zM122.3 42.9h.5zM122.3 43h.5zM122.3 43.1h.5zM122.4 43.2h.4zM122.4 43.3h.4zM122.4 43.3h.4zM122.4 43.4h.4zM122.4 43.5h.4zM122.4 43.6h.4zM122.4 43.7h.4zM122.5 43.8h.3zM122.5 43.9h.3zM122.5 43.9h.3zM122.5 44h.3zM122.5 44.1h.3zM122.5 44.2h.3zM122.5 44.3h.3zM122.6 44.4h.2zM122.6 44.4h.2zM122.6 44.5h.2zM122.6 44.6h.2zM122.6 44.7h.2zM122.6 44.8h.2zM122.6 44.9h.2zM122.6 45h.2z"/>
<path d="M122.6 49.5h.2zM122.6 49.6h.2zM122.6 49.7h.2zM122.6 49.8h.2zM122.6 49.9h.2zM122.6 50h.2zM122.6 50h.2zM122.6 50.1h.2zM122.5 50.2h.3zM122.5 50.3h.3zM122.5 50.4h.3zM122.5 50.5h.3zM122.5 50.5h.3zM122.5 50.6h.3zM122.5 50.7h.3zM122.4 50.8h.4zM122.4 50.9h.4zM122.4 51h.4zM122.4 51.1h.4zM122.4 51.1h.4zM122.4 51.2h.4zM122.4 51.3h.4zM122.3 51.4h.5zM122.3 51.5h.5zM122.3 51.6h.5zM122.3 51.6h.5zM122.3 51.7h.5zM122.3 51.8h.5zM122.3 51.9h.5zM122.3 52h.5zM122.3 52.1h.5zM122.3 52.2h.5zM122.3 52.2h.5zM122.3 52.3h.5zM122.3 52.4h.5zM122.3 52.5h.5zM122.3 52.6h.5zM122.2 52.7h.6zM122.2 52.7h.6zM122.2 52.8h.5zM122.2 52.9h.4zM122.2 53h.2zM122.2 53.1h.1z"/>
<path d="M122.8 48.9h.1zM122.8 49h.1zM122.8 49.1h.1zM122.8 49.2h.1zM122.8 49.3h.1zM122.8 49.4h.1zM122.8 49.4h.1zM122.8 49.5h.2zM122.8 49.6h.2zM122.8 49.7h.2zM122.8 49.8h.2zM122.8 49.9h.2zM122.8 50h.2zM122.8 50h.2zM122.8 50.1h.2zM122.8 50.2h.3zM122.8 50.3h.3zM122.8 50.4h.3zM122.8 50.5h.3zM122.8 50.5h.3zM122.8 50.6h.3zM122.8 50.7h.3zM122.8 50.8h.4zM122.8 50.9h.4zM122.8 51h.4zM122.8 51.1h.4zM122.8 51.1h.4zM122.8 51.2h.4zM122.8 51.3h.4zM122.8 51.4h.5zM122.8 51.5h.5zM122.8 51.6h.5zM122.8 51.6h.5zM122.8 51.7h.5zM122.8 51.8h.5zM122.8 51.9h.5zM122.8 52h.5zM122.8 52.1h.6zM122.8 52.2h.6zM122.8 52.2h.6zM122.8 52.3h.6zM122.8 52.4h.6zM122.8 52.5h.6zM122.8 52.6h.6zM122.8 52.7h.6zM122.8 52.7h.6zM122.9 52.8h.5zM123 52.9h.4zM123.1 53h.3zM123.3 53.1h.1z"/>
<path d="M123.3 41.4h.1zM123.1 41.5h.3zM123 41.6h.4zM122.9 41.7h.5zM122.8 41.7h.6zM122.8 41.8h.6zM122.8 41.9h.6zM122.8 42h.6zM122.8 42.1h.6zM122.8 42.2h.6zM122.8 42.2h.6zM122.8 42.3h.6zM122.8 42.4h.6zM122.8 42.5h.5zM122.8 42.6h.5zM122.8 42.7h.5zM122.8 42.8h.5zM122.8 42.8h.5zM122.8 42.9h.5zM122.8 43h.5zM122.8 43.1h.5zM122.8 43.2h.4zM122.8 43.3h.4zM122.8 43.3h.4zM122.8 43.4h.4zM122.8 43.5h.4zM122.8 43.6h.4zM122.8 43.7h.4zM122.8 43.8h.3zM122.8 43.9h.3zM122.8 43.9h.3zM122.8 44h.3zM122.8 44.1h.3zM122.8 44.2h.3zM122.8 44.3h.3zM122.8 44.4h.2zM122.8 44.4h.2zM122.8 44.5h.2zM122.8 44.6h.2zM122.8 44.7h.2zM122.8 44.8h.2zM122.8 44.9h.2zM122.8 45h.2zM122.8 45h.1zM122.8 45.1h.1zM122.8 45.2h.1zM122.8 45.3h.1zM122.8 45.4h.1zM122.8 45.5h.1zM122.8 45.6h.1z"/>
<path d="M145.7 54.7h.7zM145.8 54.8h1.3zM145.9 54.9h1.9zM146 54.9h2.5zM146 55h3.3zM146.1 55.1h3.8z"/>
<path d="M146.1 55.2h4.5zM146.1 55.3h3.9zM146 55.4h3.4zM146 55.5h2.8zM145.9 55.5h2.3zM145.9 55.6h1.7zM145.8 55.7h1.1zM145.7 55.8h.6z"/>
<path d="M158.2 55.2h4.4zM158.8 55.3h3.9zM159.4 55.4h3.4zM160.1 55.5h2.8zM160.7 55.5h2.2zM161.3 55.6h1.7zM162 55.7h1.1zM162.6 55.8h.6z"/>
<path d="M162.5 54.7h.7zM161.8 54.8h1.3zM161 54.9h2zM160.4 54.9h2.5zM159.6 55h3.2zM158.9 55.1h3.8z"/>
<path d="M123.2 69.9h.6zM123.3 70h1.1zM123.4 70.1h1.7zM123.4 70.2h2.2zM123.4 70.3h2.8zM123.5 70.4h3.4zM123.6 70.4h3.9z"/>
<path d="M123.6 70.5h4.5zM123.6 70.6h3.9zM123.5 70.7h3.4zM123.4 70.8h2.8zM123.4 70.9h2.2zM123.4 71h1.7zM123.3 71h1.1zM123.2 71.1h.6z"/>
<path d="M132.8 70.5h4.4zM133.4 70.6h3.9zM134 70.7h3.4zM134.7 70.8h2.8zM135.3 70.9h2.2zM135.9 71h1.7zM136.6 71h1.1zM137.2 71.1h.6z"/>
<path d="M137.2 69.9h.6zM136.6 70h1.1zM135.9 70.1h1.7zM135.3 70.2h2.2zM134.7 70.3h2.8zM134 70.4h3.4zM133.4 70.4h3.9z"/>
<path d="M91.2 85.3h.6zM91.3 85.4h1.1zM91.4 85.5h1.6zM91.4 85.6h2.2zM91.4 85.7h2.8zM91.5 85.8h3.4zM91.6 85.9h3.9z"/>
<path d="M91.6 85.9h4.5zM91.6 86h3.9zM91.5 86.1h3.4zM91.4 86.2h2.8zM91.4 86.3h2.2zM91.4 86.4h1.6zM91.3 86.4h1.1zM91.2 86.5h.6z"/>
<path d="M100.2 85.9h4.4zM100.8 86h3.9zM101.4 86.1h3.4zM102.1 86.2h2.8zM102.7 86.3h2.2zM103.3 86.4h1.7zM104 86.4h1.1zM104.6 86.5h.6z"/>
<path d="M104.6 85.3h.6zM104 85.4h1.1zM103.3 85.5h1.7zM102.7 85.6h2.2zM102.1 85.7h2.8zM101.4 85.8h3.4zM100.8 85.9h3.9z"/>
</g>
<text font-size="15.6" x="100" y="270.1">Деталь</text>
<text font-size="10.9" x="89.2" y="288.5">PLA пластик REC</text>
<g font-size="7.8">
<text x="36.4" y="29.7">22,72</text>
<text x="135.5" y="27.2">17,74</text>
<text x="138.8" y="52.7">7,5</text>
<text x="65.4" y="54.9">80,94</text>
<text x="120.2" y="55.2" transform="rotate(-90 120.2 55.2)">2</text>
<text x="112.7" y="68">4,62</text>
<text x="88.1" y="83.4">4</text>
<text x="173" y="267.5">0,03</text>
<text x="192.9" y="267.5">1:1</text>
</g>
<g font-size="5.4">
<text x="12.8" y="46.9" transform="rotate(-90 12.8 46.9)">Перв. примен.</text>
<text x="12.8" y="103.8" transform="rotate(-90 12.8 103.8)">Справ. №</text>
<text x="12.8" y="176.7" transform="rotate(-90 12.8 176.7)">Подп. и дата</text>
<text x="12.8" y="205.8" transform="rotate(-90 12.8 205.8)">Инв. № дубл.</text>
<text x="12.8" y="231.6" transform="rotate(-90 12.8 231.6)">Взам. инв. №</text>
<text x="159.1" y="256.8">Лит.</text>
<text x="173.1" y="256.8">Масса</text>
<text x="188" y="256.8">Масштаб</text>
<text x="12.8" y="261.7" transform="rotate(-90 12.8 261.7)">Подп. и дата</text>
<text x="41.2" y="261.8">№ докум.</text>
<text x="63.6" y="261.8">Подп.</text>
<text x="21" y="266.8">Разраб.</text>
<text x="38" y="266.8">Морковин И.П.</text>
<text x="21" y="271.8">Пров.</text>
<text x="38" y="271.8">Сокур М.Е.</text>
<text x="21" y="276.8">Т.контр.</text>
<text x="156.9" y="276.8">Лист</text>
<text x="177.9" y="276.8">Листов</text>
<text x="198.4" y="276.8">1</text>
<text x="21" y="286.8">Н.контр.</text>
<text x="7.5" y="292.5" transform="rotate(-90 7.5 292.5)">КОМПАС-3Dv23Учебнаяверсия©2024ООО&quot;АСКОН-Системыпроектирования&quot;, Россия. Всеправазащищены.</text>
<text x="12.8" y="290.8" transform="rotate(-90 12.8 290.8)">Инв. № подл.</text>
<text x="21" y="291.8">Утв.</text>
<text x="8.5" y="296.7">Недлякоммерческогоиспользования</text>
<text x="96" y="296.8">Копировал</text>
<text x="166" y="296.8">Формат</text>
<text x="186" y="296.8">A4</text>
</g>
<g font-size="5.3">
<text x="21.1" y="261.8">Изм.</text>
<text x="28.1" y="261.8">Лист</text>
<text x="76.1" y="261.8">Дата</text>
</g>
<g font-size="5.2">
<text x="76" y="266.8">09.02.26</text>
<text x="76" y="271.8">09.02.26</text>
</g>
<g font-size="5.1">
<text x="61" y="266.8">_</text>
<text x="61.7" y="266.8">_</text>
<text x="62.1" y="266.8">________________________________</text>
<text x="62.4" y="266.8">_</text>
<text x="61" y="271.8">_</text>
<text x="61.6" y="271.8">_</text>
<text x="61.8" y="271.8">_________________________________________</text>
<text x="62.1" y="271.8">_</text>
</g>
</svg>
